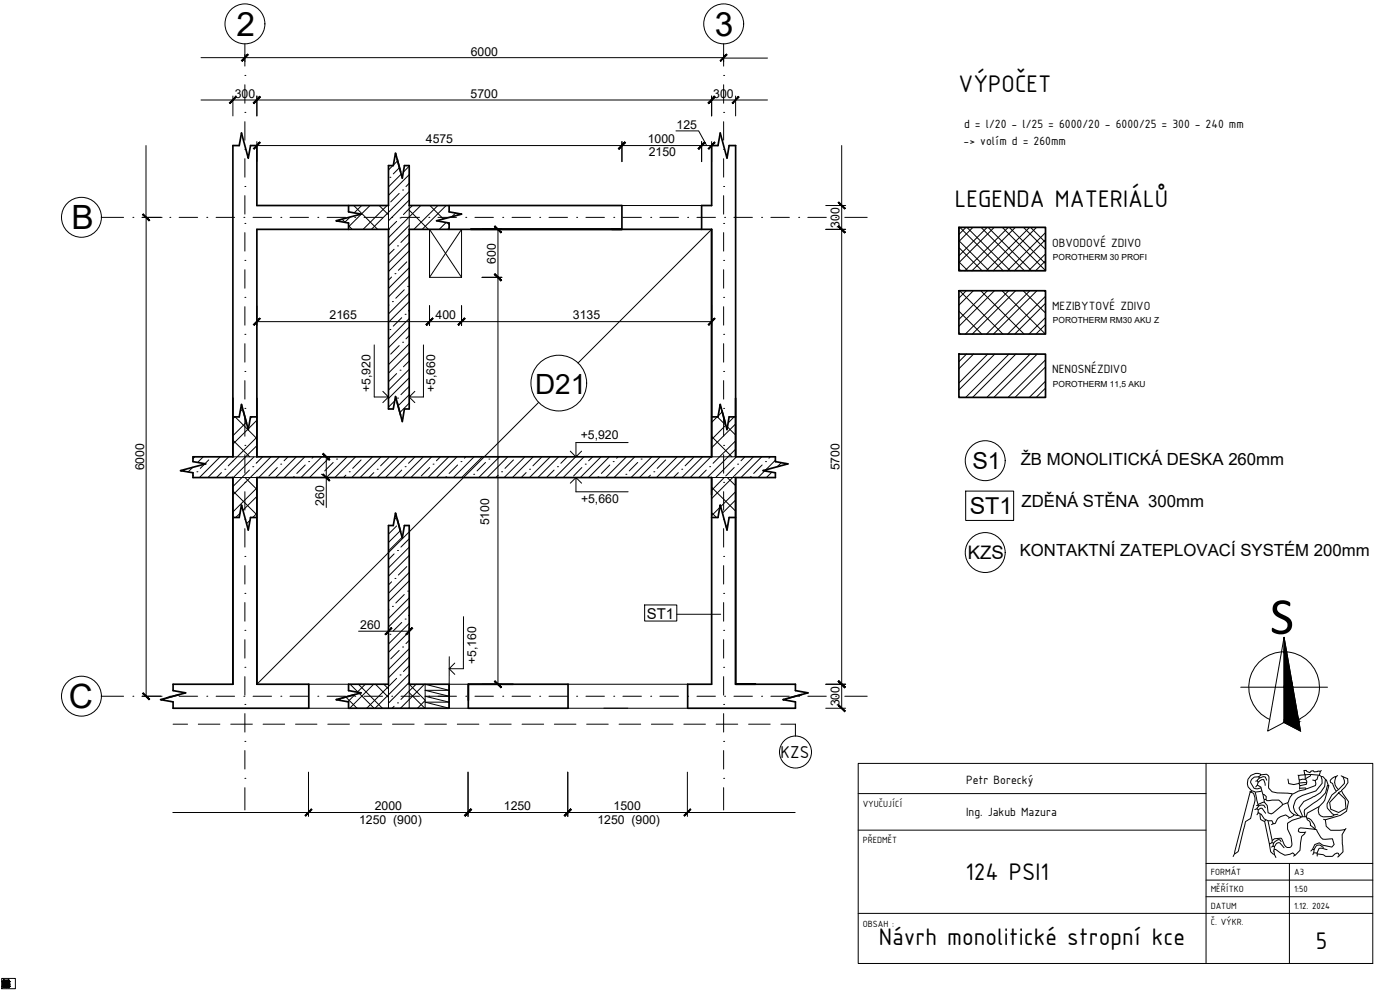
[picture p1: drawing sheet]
<svg xmlns="http://www.w3.org/2000/svg" width="420mm" height="297mm" viewBox="0 0 420 297" stroke-linecap="round" stroke-linejoin="round" font-family="sans-serif">
<!-- layer: 00 zdivo -->
<g fill="none" stroke="#000" stroke-width=".51">
<path d="M119.2 47.8l1 3.7M77.1 61.7v-18h-1.9l-.7 3.8-2-7.6-.7 3.8h-1.9v93.4h-12v1.4l3.8 .7-7.6 2 3.8 .6v1.5h12v62h-18v1.9l3.8 .7-7.5 2 3.7 .7v1.9h40.8M104.6 61.7v1.9l3.8 .6-7.6 2 3.8 .7v1.9M116.6 61.7v-12h1.4l.7-3.8 2 7.6 .7-3.8h1.4v12M134.8 61.7v1.9l3.8 .6-7.6 2 3.8 .7v1.9M141.3 68.8h45.3h-63.8v53.9h-1.4l-.7 3.8-2-7.6-.7 3.8h-1.4v-53.9h-39.5v68.3h136.5v-68.3h-30M213.6 61.7v-18h1.9l.7-3.8 2 7.6 .6-3.8h2v93.4h11.9v1.4l3.8 .7-7.6 2 3.8 .6v1.5h-11.9v62M69.9 125.1h1.9l.7-3.8 2 7.6 .7-3.8h1.9M73 123.2l1 3.8M119.2 120.8l1 3.8M213.6 125.1h1.9l.7-3.8 2 7.6 .6-3.8h2M216.7 123.2l1 3.8"/>
<path d="M69.9 155.3h1.9l.7-3.8 2 7.5 .7-3.7h1.9M118.7 153.9l2 7.5 .7-3.7h1.4v47.6h12v7.2h-30.2v-1.9l-3.8-.7 7.6-2-3.8-.7v-1.9h12v-47.6h1.4zM119.2 155.8l1 3.7M213.6 155.3h1.9l.7-3.8 2 7.5 .6-3.7h2M53.8 208.4l-3.8 1M92.7 205.3h-15.6v-62h136.5v62h-7.2M106.5 208.4l-3.8 1M154 205.3h-13.5v7.2h30M170.5 205.3h-30v4.8M226.7 205.3h-5.9h17.9v1.9l3.8 .7-7.6 2 3.8 .7v1.9h-32.3M240.6 208.4l-3.8 1M.8 296h.5"/>
<path d="M.8 296h.1M.9 295.9l-.1 .1M.9 295.2v.1M.9 295.3l.1 .6h-.2M1 294.3h.1M1 295.1h.1M1 295.4h.1M1.1 294.2v.3M1.1 295.1v.1M1.1 295.4v.1M1.1 294.2l-.2 1.1M1.3 295.9h-.2v-.6h1.4l-.1 .6"/>
<path d="M1.4 296h.1M1.4 294.5h.1M1.5 295.4l-.1 .6M1.5 294.4v.1M1.5 295.4h.1M1.5 295.1h.1M1.5 294.4h.1M1.5 295.5l.2 .5h-.3M1.5 294.3l.1 .2M1.7 294.5h.5h-.6l-.1 .6M1.7 294.5h.1M1.7 296h.3"/>
<path d="M1.9 295.9l-.2 .1M2 295.9l-.3 .1M2.2 294.5h.3v.7h-1.4v-.7h.4v.6M2.4 296h.4M2.5 295.1v.1M2.5 295.4v.1M2.5 294.3v.2M2.5 294.3h.1M2.5 295.1h.1M2.5 295.4h.1M2.6 294.3l.1 1M2.6 295.9h.2"/>
<path d="M2.7 295.2v.1M2.7 295.3l-.1 .6M2.8 295.9h.1M2.8 296h.1M2.8 295.9v.1"/>
</g>
<g fill="none" stroke="#000" stroke-width=".3">
<path d="M117 53.2h.1M117.9 49.7l-1.3 1.3M118.8 46.3l-.2 .2M119.3 48.2l-1.2 1.3M119.8 58l-2.5 2.6M119.9 50.3l-1.9 1.9M120.4 52.3l-3.8 3.8M120.8 57h.1M122.8 57.5l-11.3 11.3M122.8 55l-1 1M122.8 49.9l-1.8 1.8M122.8 52.4l-6.2 6.2"/>
<path d="M102.7 65.8l.9 .9M104.6 67.7l1.1 1.1M105.1 65.1l-1.6 1.6M106.2 61.7l7.1 7.1M108.5 61.7l-2.2 2.2M111 61.7l-6.4 6.4M113.8 61.7l2.8 2.8M116.2 61.7l-7.2 7.1M116.6 68.8h.1M118.3 74.8l-1.7 1.6M119 66.4l-2.4 2.4M119.3 73.8h.1"/>
<path d="M120.1 65.4h.1M122.1 78.6l-2.6 2.5M122.8 63.1l5.8 5.7M122.8 72.7l-6.2 6.2M122.8 60l-6.2 6.2M122.8 67.6l-6.2 6.3M122.8 70.2l-2.5 2.6M122.8 75.3l-6.2 6.2M123.8 61.7l-2.7 2.7M126.3 61.7l-9.7 9.6M128.9 68.8l9.6 14.4M129 61.7l4.1 4"/>
<path d="M131.4 61.7l-7.2 7.1M133.9 66.7l-2.1 2.1M133.9 61.7l-7.2 7.1M134.2 66.8l.6 .6M134.8 68.4l-.5 .4M136.7 63.9l-1.1 1.1M138.5 68.8l-9.6 14.4M287.8 74.3l6.9 6.9M287.8 72.2l9 9M287.8 78.6l2.6 2.6M287.8 68.2h26v13h-26zM288.1 68.2l13 13"/>
<path d="M289.9 68.2l-2.1 2.1M290.2 68.2l13 13M292 68.2l-4.2 4.3M294.4 68.2l13 13M296.2 68.2l-8.4 8.5M296.5 68.2l13 13M298.4 68.2l-10.6 10.6M300.8 68.2l13 13M302.6 68.2l-13 13M302.9 68.2l10.9 10.9M304.7 68.2l-13 13M307.2 68.2l6.6 6.6"/>
<path d="M309 68.2l-13 13M309.3 68.2l4.5 4.5M311.1 68.2l-13 13M313.5 68.2l.3 .3M313.8 69.8l-11.5 11.4M313.8 76.2l-5.1 5M313.8 71.9l-9.3 9.3M313.8 78.3l-3 2.9M116.8 91.5l-.2 .2M117 98.9h.1M117.5 83.1l-.9 1M117.8 90.5h.1"/>
<path d="M118.5 82.1h.1M120.6 95.3l-2.6 2.6M121.3 86.9l-2.5 2.6M121.6 94.3h.1M122.3 85.9h.1M122.8 95.6l-6.2 6.2M122.8 80.3l-6.2 6.3M122.8 93.1l-.2 .2M122.8 88l-6.2 6.2M122.8 90.5l-6.2 6.2M122.8 98.1l-6.2 6.2M122.8 82.9l-6.2 6.2"/>
<path d="M287.8 80.7l.6 .5M287.8 93.4l6.8 6.8M287.8 99.8l.4 .4M288 87.2l13 13M290 87.2l-2.2 2.2M292.1 87.2l-4.3 4.4M294.3 87.2l13 13M296.3 87.2l-8.5 8.6M298.4 87.2l-10.6 10.7M300.7 87.2l13 13M302.7 87.2l-13 13M304.8 87.2l-13 13"/>
<path d="M307.1 87.2l6.7 6.7M309.1 87.2l-13 13M311.2 87.2l-13 13M313.4 87.2l.4 .4M313.8 88.9l-11.4 11.3M313.8 95.3l-5 4.9M313.8 91l-9.3 9.2M313.8 97.4l-2.9 2.8M119 112.1l-2.4 2.4M119.3 119.5h.1M119.8 103.7l-2.5 2.5M120.1 111.1h.1"/>
<path d="M120.8 102.7h.1M122.8 100.7l-1 1M122.8 108.3l-1.7 1.8M122.8 115.9l-2.5 2.5M122.8 103.2l-6.2 6.2M122.8 110.8l-6.2 6.2M122.8 118.4l-3.3 3.4M122.8 105.7l-6.2 6.3M122.8 113.4l-6.2 6.2M290.1 106.2l-2.3 2.3M292.2 106.2l-4.4 4.4M296.4 106.2l-8.6 8.7"/>
<path d="M298.5 106.2l-10.7 10.8M302.8 106.2l-13 13M304.9 106.2l-13 13M309.2 106.2l-13 13M311.3 106.2l-13 13M313.8 108l-11.3 11.2M313.8 114.4l-4.9 4.8M313.8 110.1l-9.2 9.1M313.8 116.4l-2.8 2.8M58.5 137.1l-.6 .5M61 137.1l-1.7 1.7M61.4 139.3l-1.3 1.2"/>
<path d="M62.7 138l-1.2 1.1M66.1 137.1l-6.2 6.2M68.6 137.1l-6.2 6.2M69.9 132.1l5 5M70.4 125.1l-.5 .5M70.6 125.1l6.5 6.5M71 137.2l-2.5 2.6M72.9 122.7l-.8 .7M73.9 126.7l-4 4.1M74.5 128.7l-4.6 4.6M75.6 125.1l-.5 .4M76.2 137.1l-6.2 6.2"/>
<path d="M77.1 131.2l-5.9 5.9M77.1 126.1l-2.6 2.5M77.1 133.7l-9.6 9.6M78.8 137.1l-1.9 1.9M81.3 137.1l-11.4 11.4M83.9 137.1l-6.3 6.2M84.2 139.3h.1M86.4 137.1l-1.1 1.1M88.9 137.1l-6.2 6.2M91.5 137.1l-6.2 6.2M91.6 139.5l-2.5 2.6M92.6 138.5h.1"/>
<path d="M94.1 137.1l-.5 .4M96.6 137.1l-6.3 6.2M99.1 137.1l-6.2 6.2M100 138.8l-2.5 2.5M101 137.7h.1M104.2 137.1l-6.2 6.2M106.7 137.1l-6.2 6.2M108.4 138l-2.6 2.5M111.8 137.1l-6.2 6.2M114.3 137.1l-6.2 6.2M116.8 137.2l-2.6 2.6M118.3 120.5l-1.7 1.7"/>
<path d="M119.4 137.1l-6.2 6.2M120.9 125.5l-.4 .3M122 137.1l-6.3 6.2M122.8 121l-2.8 2.8M124.5 137.1l-1.9 1.9M127 137.1l-6.2 6.2M129.5 137.1l-6.2 6.2M130 139.3h.1M132.2 137.1l-1.2 1.1M134.7 137.1l-6.3 6.2M137.2 137.1l-6.3 6.2M137.3 139.5l-2.5 2.6"/>
<path d="M138.3 138.5h.1M139.8 137.1l-.4 .4M142.3 137.1l-6.2 6.2M144.8 137.1l-6.2 6.2M145.7 138.8l-2.5 2.5M146.7 137.7h.1M149.9 137.1l-6.2 6.2M152.4 137.1l-6.2 6.2M154.1 138l-2.5 2.5M157.5 137.1l-6.2 6.2M160 137.1l-6.2 6.2M162.5 137.2l-2.6 2.6"/>
<path d="M165.1 137.1l-6.2 6.2M167.6 137.1l-6.2 6.2M170.3 137.1l-2 1.9M172.8 137.1l-6.3 6.2M175.3 137.1l-6.3 6.2M175.6 139.3h.1M177.9 137.1l-1.2 1.1M180.4 137.1l-6.2 6.2M182.9 137.1l-6.2 6.2M183 139.5l-2.5 2.6M184 138.5h.1M185.5 137.1l-.5 .4"/>
<path d="M188 137.1l-6.2 6.2M190.5 137.1l-6.2 6.2M191.4 138.8l-2.6 2.5M192.4 137.7h.1M195.6 137.1l-6.2 6.2M198.1 137.1l-6.2 6.2M199.8 138l-2.6 2.5M203.2 137.1l-6.2 6.2M205.7 137.1l-6.2 6.2M208.2 137.2l-2.6 2.6M210.9 137.1l-6.3 6.2M213.4 137.1l-6.3 6.2"/>
<path d="M213.6 131l6.1 6.1M215.2 125.1l-1.6 1.6M215.3 125.1l2.5 2.5M216.2 121.6l-.1 .1M216.7 123.6l-1.1 1.2M217.8 127.6l-4.2 4.3M218.3 128.1l2.5 2.4M220.3 125.1l-1.8 1.8M220.8 132.3l-6.8 6.7M220.8 127.2l-7.2 7.2M220.8 134.8l-8.5 8.5M221 137.1l-6.2 6.2"/>
<path d="M221.4 139.3h.1M223.6 137.1l-1.2 1.1M226.1 137.1l-12.5 12.5M228.6 137.1l-6.2 6.2M228.7 139.5l-2.5 2.6M229.7 138.5h.1M231.2 137.1l-.4 .4M232.7 138.1l-2.9 2.9M234.5 138.8l-1.2 1.2M54.4 141.1l-.1 .1M57.9 140.2l-1.4 1.4M58.1 142.6l-.2 .1"/>
<path d="M59.1 141.5h.1M66.5 141.8l-1.5 1.5M67.5 140.8h.1M69.9 147.3l7.2 7.2M69.9 154.9l.4 .4M72.1 154l-1.4 1.3M73.5 143.3l3.6 3.5M74.8 141l-4.9 5M75 156.1l-1 1M75.9 140h.1M77.1 146.4l-7.2 7.2M77.1 154l-1.2 1.3"/>
<path d="M77.1 149l-4.2 4.1M83.2 140.3l-2.5 2.5M88.1 143.1h.1M96.4 142.3h.1M103.8 142.6l-.7 .7M104.8 141.5h.1M112.2 141.8l-1.5 1.5M113.2 140.8h.1M119 157.8l-2.4 2.5M119 155.2l-.7 .7M120.1 159.2l-3.5 3.6M120.6 141l-2.3 2.3"/>
<path d="M121.6 140h.1M128.9 140.3l-2.5 2.5M133.8 143.1h.1M142.2 142.3h.1M149.5 142.6l-.7 .7M150.5 141.5h.1M157.9 141.8l-1.5 1.5M158.9 140.8h.1M166.3 141l-2.3 2.3M167.3 140h.1M174.6 140.3l-2.5 2.5M179.5 143.1h.1"/>
<path d="M187.8 142.3h.1M195.2 142.6l-.7 .7M196.2 141.5h.1M203.6 141.8l-1.5 1.5M204.6 140.8h.1M212 141l-2.3 2.3M213 140h.1M213.6 146.2l7.2 7.2M213.6 153.8l1.4 1.5M216 152.3l-2.4 2.4M217.3 143.3l-3.7 3.8M217.9 158.2l.4 .3"/>
<path d="M218.3 143.3l2.5 2.4M218.4 157.4l-.5 .6M220.3 140.3l-2.5 2.5M220.8 147.5l-4.5 4.5M220.8 155.1l-.2 .2M220.8 150l-4 4M225.2 143.1h.1M229.5 141.3l-2 2M231.6 141.7l-1.6 1.6M117.5 174.6l-.9 .9M118.3 166.2l-1.7 1.7M118.5 173.6h.1"/>
<path d="M119.3 165.2h.1M120.6 161.2l-4 4.1M121.3 178.4l-2.5 2.5M122.1 170l-2.6 2.5M122.3 177.4h.1M122.8 174.3l-6.2 6.2M122.8 161.7l-2.5 2.5M122.8 164.2l-6.2 6.2M122.8 171.8l-6.2 6.2M122.8 179.4l-6.2 6.2M122.8 166.7l-6.2 6.2M116.8 183l-.2 .1"/>
<path d="M117 190.3h.1M117.8 181.9h.1M119.8 195.1l-2.5 2.6M120.6 186.8l-2.6 2.5M120.8 194.1h.1M121.6 185.7h.1M122.8 184.5l-.2 .2M122.8 192.1l-1 1M122.8 199.8l-1.7 1.7M122.8 187l-6.2 6.2M122.8 194.6l-6.2 6.3M122.8 181.9l-6.2 6.2"/>
<path d="M122.8 189.5l-6.2 6.2M122.8 197.1l-6.2 6.3M101.8 209.7l.5 .5M103.8 209.1l3.3 3.4M104.6 212.5h.1M105.1 205.3l2.4 2.4M106.6 208.4l-2.2 2.2M107.6 205.3l7.2 7.2M107.8 208.1l4.5 4.4M109.6 205.3l-2.4 2.4M112.1 205.3l-7.2 7.2M112.7 205.3l3.9 3.9"/>
<path d="M115.2 205.3l1.4 1.4M118.3 211.9l-.6 .6M119 203.5l-8.9 9M119.3 210.9h.1M120.1 202.5h.1M122.8 202.3l-10.2 10.2M122.8 204.8l-6.2 6.2M122.8 212.4l-.1 .1M122.8 207.8l4.7 4.7M122.8 205.3l4.8 4.8M124.9 205.3l-4.6 4.6M127.4 205.3l-7.2 7.2"/>
<path d="M127.6 210.2l-2.3 2.3M.9 295.3h.1M1 295.3h.1M1 295.1h.1M1 295.3l.1 .1M1 295.2l-.1 .1M1 295.1l.1 .1M1 295.2h.1M1.1 295.4h.1M1.1 295.3h.1M1.1 295.1h.1M1.1 295.2h.1"/>
<path d="M1.1 295.1l-.1 .1M1.1 295.2l-.1 .1M1.1 295.2v.1M1.4 294.5h.1M1.4 295.3h.1M1.4 296h.1M1.4 295.2l-.4 .1M1.4 295.9h.1M1.4 295.9v.1M1.4 295.9l.1 .1M1.4 295.2v.1M1.5 294.5h.1"/>
<path d="M1.5 294.5h-.1M1.5 295.3h.1M1.5 295.9v.1M1.5 295.9h.1M1.5 295.9l-.1 .1M1.5 295.2l-.1 .1M1.5 294.6h.1M1.5 294.7h.1M1.5 294.8h.1M1.5 295h.1M1.5 295.1h.1M1.5 294.7v.1"/>
<path d="M1.5 295.5h.1M1.5 295.6h.1M1.5 294.4h.1M1.5 294.3v.1M1.5 294.9h.1M1.5 295.4h.1M1.5 295.2v.1M1.6 295.6l-.1 .1M1.6 295.7h.1M1.6 295.8h.1M1.6 295.9l-.1 .1M1.6 296h.1"/>
<path d="M1.6 294.5h.1M1.6 294.4h.1M1.6 294.8h.1M1.6 294.9h.1M1.6 295h.1M1.6 295.9h.1M1.6 294.8l-.1 .2M1.6 295.2h.1M1.6 295.7l-.1 .1zM1.6 295.6h-.1M1.6 295.8l-.1 .1M1.6 295.9h-.1"/>
<path d="M1.6 294.4l-.1 .1M1.6 295h-.1M1.6 295l-.1 .1M1.6 294.8h-.1M1.6 294.8l-.1 .1M1.6 294.5l-.1 .1M1.6 294.9l-.1 .1M1.6 294.5l.1 .2M1.7 294.5h.1M1.7 295.2v.1M1.7 295.2l-.2 .1M1.7 294.5l-.2 .2"/>
<path d="M1.7 294.5l-.2 .3M1.7 295.2h.1M1.8 295.3h.1M1.9 295.3h.1M1.9 295.2l-.1 .1M1.9 295.2v.1M2 295.2h.2M2 295.2v.1M2.2 295.2l-.3 .1M2.2 295.2h.1M2.2 295.3h.1M2.3 295.3h.1"/>
<path d="M2.4 295.3h.1M2.4 295.2l-.1 .1M2.5 295.2l-.1 .1M2.5 295.1h.1M2.5 295.2h.1M2.5 295.3v.1M2.5 295.2v.1M2.5 295.5h.1M2.5 295.3h.1M2.5 295.1l-.2 .2M2.6 295.3l-.1 .1M2.6 295.2l-.1 .1"/>
<path d="M2.7 295.3h.1M2.7 295.3h-.1"/>
</g>
<g fill="none" stroke="#000" stroke-width=".51">
<path d="M77.1 61.7h39.5M122.8 61.7h63.8v7.1M213.6 61.7h-3v7.1M287.8 68.2h26v13h-26zM287.8 87.2h26v13h-26zM287.8 106.2h26v13h-26zM92.7 205.3v7.2M170.5 205.3v7.2M206.4 205.3v7.2M1.1 294.5h.4M1.3 295.9v.1M1.6 294.5h.6"/>
<path d="M2 295.9v.1M2.4 295.9v.1M2.5 294.5h.1"/>
</g>
<g fill="none" stroke="#000" stroke-width=".3">
<path d="M116.6 61.7v7.1M122.8 61.7v7.1M138.5 68.8v14.4h-9.6v-14.4v14.4M186.6 68.8h24M187.8 61.7h-1.2h24M69.9 137.1h7.2M213.6 137.1h7.2M69.9 143.3h7.2M213.6 143.3h7.2M92.7 205.3h11.9M92.7 212.5h11.9M116.6 205.3v7.2"/>
<path d="M122.8 205.3v7.2M134.8 205.3h5.7M134.8 212.5h5.7M170.5 205.3h35.9M170.5 212.5h35.9M1 295.2h.1M1 295.3h.1M1.3 295.9h.1M1.3 296h.1M1.5 294.5h.1M1.5 295.9v.1M1.6 294.5v.2"/>
<path d="M1.6 295.9v.1M1.6 294.5v.2l.1-.2M1.7 295.9h.1M1.7 296h.1M2 295.9h.4M2 296h.4M2.2 294.5h.3M2.5 295.2h.1M2.5 295.3h.1"/>
</g>
<!-- layer: 00 zdivo -->
<g fill="#000">
<circle cx=".8" cy="295.9" r=".25"/>
<circle cx=".9" cy="295.3" r=".25"/>
<circle cx="1.1" cy="295.4" r=".25"/>
<circle cx="1.1" cy="295.1" r=".25"/>
<circle cx="1.1" cy="294.3" r=".25"/>
<circle cx="1.4" cy="295.9" r=".25"/>
<circle cx="1.4" cy="294.5" r=".25"/>
<circle cx="1.6" cy="294.4" r=".25"/>
<circle cx="1.7" cy="294.5" r=".25"/>
<circle cx="2.5" cy="295.4" r=".25"/>
<circle cx="2.5" cy="295.1" r=".25"/>
<circle cx="2.5" cy="294.3" r=".25"/>
<circle cx="2.7" cy="295.3" r=".25"/>
<circle cx="2.8" cy="295.9" r=".25"/>
</g>
<g fill="none" stroke="#000" stroke-width=".3">
<path d="M134.8 205.3v7.2l-7.2-1.8h7.2l-7.2-1.8h7.2l-7.2-1.8h7.2l-7.2-1.8v7.2M181.2 212.5h7.2M257.6 229.1h154.4v60h-154.4zM257.6 238.1h104.3M361.9 229.1v60M375.2 237.4l1 .6a3.9 3.9 0 0 1 0 3.7l-.9 3.9-1.5 1-2.2 8.8-1.1 .8-.4 .8M375.3 237.7l-4.8 18.4M375.4 237.7l.3-.4 1 .4 1 4.2-.5 .8 .4 .2v1.1l.6 .2 .1 1.6 1.3 .8 1.4 6.6 .8-.4v-.7l.7-.4 2-.2 .9 1.8a1.2 1.2 0 0 0 1.2 1 1.2 1.2 0 0 0 1.1-1l-.3-2.4-1-2.1v-1.8l1.4-.9 2.7-1M377.2 234.3l-.3 .1M377.4 235.6l1 .5 .6 2.1 1 .8-.1 .9 .3 .3 3.6-.1 .9 .8 .2 .6-3.4 2.7-.9-.3-.3-2.2-.9-1M377.6 234.6l1.1-.7h.6l.4 1.8M377.7 233.1l-1.3 .1a1.78 1.78 0 0 0-1.1 1.6l1 1.7 1.2 .2 .9-.3"/>
<path d="M377.9 233.5l-.6 .6 .3 .5-.3 1-.4 .5M378.5 232.5l1.7-.1a1.11 1.11 0 0 1 .6 1.2l-.1 2.9 1.1 1.1 1.5 .3 4.4 .3v.3l-1.2 2.4a4.2 4.2 0 0 0 1.3 3.1l.5 .5-.1 .2-1.4 .9M378.6 237.3l-1.7 .3M379.1 238.4l.3 2.2M379.5 239.9h.4M380.2 234.1l-.5-1-.6-.1-1.2 .4-.2-.3 .7-.7a2.78 2.78 0 0 0-3.7 1.1 2.78 2.78 0 0 0 1 3.8M386.5 233.8l.3 1.3 1.5 .3 1.5-.3 .3 .5M389.6 232.6l.2 .2 .1 1.3 1.9-.3M390 234.2l-.1 .8M390.1 236.5l1.7-.1 .1 .2M391.6 232.5l-1.9 .2M391.7 232.5v1.1"/>
<path d="M392.1 234.9h-2.1M393.4 232.5l-.2 .3-1.3 .8 .3 .8-.1 .9-2 .4-.1 1.1M394 234l.5 .2M395.6 232.7l-.3 1.1-.6 .4 .2 .7-.1 .8-3.1 1.2-1.9 .4-2 .9M395.8 232.6l-2.6-.2-1.6 .1-.2-1.3h.6l.2 .3 .9 .3 .3-.5h.8l.2 .3 1.1-.3 .8 .1-.4 1.2 1.1 .4 1.1 1 .5 1.6 .2 .1-1.2 4.4-1.7 1.9-.3 1.2 .3 1.1 .5 .5a4.5 4.5 0 0 0 3.9-.1l1.2-.4M396.5 233l.3 2-1.9 2.3-4 1.4a3.3 3.3 0 0 0-2.7 3.8 3.3 3.3 0 0 0 3.8 2.6l.3 .9a1.26 1.26 0 0 1 .9 1.6l1.7 1.3-4.6-.5-.5 .3-.2 .7 .3 .2 1.7 .2v.3l-.9 .8-.6 4.2-1.9 1.8M396.6 231.3h-.3M397.8 233.9a5.1 5.1 0 0 1-3.8 5.2l-2.7 1.4-1.5 1.9 1.1 2.6M398.6 235.6l-.8 2.3a27.6 27.6 0 0 1-6.3 5l-.1 1 .2 1.1M401.4 232.7l-.5 .4M401.7 236.9a3.2 3.2 0 0 1-.8-3.9h-.1a1.82 1.82 0 0 0-1.6 1.3l.1 .5 .7 .3 1 2.2M401.7 237.9l2 1.9 .2 2.8-2.2 1.2-2.3-1-.4-2z"/>
<path d="M402.4 237.5l-.6 .4M402.5 232.8l.6 .4 .4 1.1v.8l-2.5 2.3a6 6 0 0 0-2.7 4.5l.1 .6 1.4 1.7 .5 .2M403.1 233.1l1.4 .5v1.2l-.9 1.4-1 1 2.1 3.3-.6 2.9-1.8 1.2-4.5 1.4 .2 1.9 1.3 1.2 4.4-.2-.9 1.5 .3 5.2-1.7 1.5M257.6 249.1h104.3M361.9 259.1h50.1M377.1 242.7l-.5 .2M377.5 241.6l-.4 .1M377.6 244l-.4 .5M377.7 242.9l.8-.4 .3 .1 1 1.4M377.7 241.8l.7-.3 .9 .1 .4 .7M378.2 244.2l.3 .1 .9 1.4 1.1 .5 1.3 5.8M379.3 240.7l-1.7 .7"/>
<path d="M379.8 246.1l-.3 .4M380.7 246.3l1-.1 .4 .9-.5 .3M381 253.3l.3 2.3 1.1 .8M381.8 252.8l.4 .2-.2 .9 .5 .1a4.1 4.1 0 0 0 .4 3.3M382 253.9l-.4 .3M382.3 255.3l-.2 .1M382.5 254l.6-.9 .7-.3 1.6 1.6M382.5 254.9l.3-.1 2.8 1.8 1.5-.3 .9-.4 .6 .7M384.5 252.5l-.4-.5-.5-.1-1.4 1.1M386.4 240.9l-1.5 .5M386.9 245.3l-1-.8a3.4 3.4 0 0 0-3.2 2.5l-.6 .1M387 259.1v30"/>
<path d="M388.4 244.5l1.1 .2M391.9 249.6l-.2 .1M392.3 245.5a2.77 2.77 0 0 1 2.2 2.1l.2 .7M393.9 254.8l-.5 .5M394.4 255.9h.9v1M395 248.9l1.4 2.3 .6 .6 2.9-.1 .5 1.7-.7 .8-2.7-.6-1.1-.7-1.3 .5-.6 1.3 .4 .2-.4 1.5M395.4 256.4h1.7l.7 .5h2l1.4-1 .5 .2 .2 .6M395.8 242l-3.5 2-.3 1.1M397.2 254.2l-.4-.1a1.34 1.34 0 0 0-1.4-.5 1.34 1.34 0 0 0-1 1.2M397.2 245.8l.6 .2M398.3 254.9l-.5-.1a2.04 2.04 0 0 0-1.9-.2l-.6 1.3M403.9 248.6l-.2 .3"/>
<path d="M257.6 274.1h154.4M361.9 269.1h50.1M361.9 264.1h50.1M1.6 296h.1M1.7 295.9h.1M1.7 295.9l-.1 .1M2.2 296h.1"/>
</g>
<!-- layer: 00 osy -->
<g fill="none" stroke="#000" stroke-width=".3">
<path d="M73.5 13.2v6.6M217.2 13.2v6.6M73.5 22.6h.1M73.5 33.7h.1M73.5 25.4v5.6M73.5 36.5v5.6M217.2 22.6h.1M217.2 33.7h.1M217.2 25.4v5.6M217.2 36.5v5.6M73.5 44.8h.1M73.5 56h.1"/>
<path d="M73.5 47.6v5.6M73.5 58.7v5.5M217.2 44.8h.1M217.2 56h.1M217.2 47.6v5.6M217.2 58.7v5.5M30.4 65.2h6.7M39.9 65.2h.1M42.6 65.2h5.6M51 65.2h.1M53.8 65.2h5.5M62.1 65.2h.1"/>
<path d="M64.9 65.2h5.5M73.2 65.2h.1M73.5 67h.1M73.5 78.1h.1M73.5 69.8v5.5M75.9 65.2h5.6M84.3 65.2h.1M87 65.2h5.6M95.4 65.2h.1M98.2 65.2h5.5M106.5 65.2h.1M109.3 65.2h5.5"/>
<path d="M117.6 65.2h.1M120.4 65.2h5.5M128.7 65.2h.1M131.4 65.2h5.6M139.8 65.2h.1M142.5 65.2h5.6M150.9 65.2h.1M153.7 65.2h5.5M162 65.2h.1M164.8 65.2h5.5M173.1 65.2h.1M175.9 65.2h5.5"/>
<path d="M184.2 65.2h.1M186.9 65.2h5.6M195.3 65.2h.1M198 65.2h5.6M206.4 65.2h.1M209.2 65.2h5.5M217.2 67h.1M217.2 78.1h.1M217.2 69.8v5.5M217.5 65.2h.1M220.3 65.2h5.5M228.6 65.2h.1"/>
<path d="M231.4 65.2h5.5M239.7 65.2h.1M242.4 65.2h5.6M250.8 65.2h.1M253.5 65.2h6.8M73.5 89.2h.1M73.5 80.9v5.6M73.5 92v5.6M217.2 89.2h.1M217.2 80.9v5.6M217.2 92v5.6M73.5 100.3h.1"/>
<path d="M73.5 111.4h.1M73.5 103.1v5.6M73.5 114.2v5.5M217.2 100.3h.1M217.2 111.4h.1M217.2 103.1v5.6M217.2 114.2v5.5M73.5 122.5h.1M73.5 133.6h.1M73.5 125.3v5.6M73.5 136.4v5.6M217.2 122.5h.1"/>
<path d="M217.2 133.6h.1M217.2 125.3v5.6M217.2 136.4v5.6M73.5 144.7h.1M73.5 155.8h.1M73.5 147.5v5.6M73.5 158.6v5.6M217.2 144.7h.1M217.2 155.8h.1M217.2 147.5v5.6M217.2 158.6v5.6M73.5 166.9h.1"/>
<path d="M73.5 178h.1M73.5 169.7v5.5M217.2 166.9h.1M217.2 178h.1M217.2 169.7v5.5M73.5 189.1h.1M73.5 180.8v5.6M73.5 191.9v5.6M217.2 189.1h.1M217.2 180.8v5.6M217.2 191.9v5.6M30.4 208.9h6.7"/>
<path d="M39.9 208.9h.1M42.6 208.9h5.6M51 208.9h.1M53.8 208.9h5.5M62.1 208.9h.1M64.9 208.9h5.5M73.2 208.9h.1M73.5 200.2h.1M73.5 211.4h.1M73.5 203v5.6M73.5 214.1v5.6M75.9 208.9h5.6"/>
<path d="M84.3 208.9h.1M87 208.9h5.6M95.4 208.9h.1M98.2 208.9h5.5M106.5 208.9h.1M109.3 208.9h5.5M117.6 208.9h.1M120.4 208.9h5.5M128.7 208.9h.1M131.4 208.9h5.6M139.8 208.9h.1M142.5 208.9h5.6"/>
<path d="M150.9 208.9h.1M153.7 208.9h5.5M162 208.9h.1M164.8 208.9h5.5M173.1 208.9h.1M175.9 208.9h5.5M184.2 208.9h.1M186.9 208.9h5.6M195.3 208.9h.1M198 208.9h5.6M206.4 208.9h.1M209.2 208.9h5.5"/>
<path d="M217.2 200.2h.1M217.2 211.4h.1M217.2 203v5.6M217.2 214.1v5.6M217.5 208.9h.1M220.3 208.9h5.5M228.6 208.9h.1M231.4 208.9h5.5M239.7 208.9h.1M242.4 208.9h5.6M250.8 208.9h.1M253.5 208.9h6.8"/>
<path d="M73.5 222.4h.1M73.5 233.5h.1M73.5 225.2v5.5M73.5 236.3v6.7M217.2 222.4h.1M217.2 233.5h.1M217.2 225.2v5.5M217.2 236.3v6.7M.6 296h2.4M.6 294.5h2.4M1.1 294v2.3M2.5 294v2.3"/>
</g>
<!-- layer: 00 popis -->
<g fill="none" stroke="#000" stroke-width=".3">
<path d="M213.6 68.8l-40.1 40.1M112.3 103.5v15.6h4.3l-1.7-1.7M116.6 119.1l-1.7 1.7M122.8 119.1l1.7 1.7M127.1 103.5v15.6h-4.3l1.7-1.7M161.6 120.8l-84.5 84.5M171.2 135.4l1.6 1.7M188.5 132.8h-15.7v4.3l1.7-1.7M172.8 143.3l-1.6 1.7M174.5 145l-1.7-1.7v4.3h15.7M289.8 147.3h14.4v8.9h-14.4zM134.8 197v11.9"/>
<path d="M139.1 185v15.6h-4.3l1.7-1.6M193.5 181.5h9.6v4.8h-9.6zM203.1 184.3h13.2M385.4 191.2l4.9 28.2-4.9-2.6-5 2.6zM134.8 200.6l1.7 1.7M238.7 217.3v3.6M381.1 215.9a10.6 10.6 0 0 1-3.1-17.4 10.6 10.6 0 0 1 17.2 3.7 10.6 10.6 0 0 1-9.8 14.6M.6 295.9v.1M.6 294.5h.1M1.4 294.9l.1 .2M1.6 294.9v.2M1.7 295.9h.1"/>
<path d="M1.7 295.7v.3M1.9 295.1l-.8 .8M2.1 295.3h.1M2.2 295.2h-.1M2.3 295.7h.1M2.4 295.7h.1M2.5 294.5l-.4 .5M2.8 296.1h.1"/>
<circle cx="73.5" cy="7.2" r="6"/>
<circle cx="217.2" cy="7.2" r="6"/>
<circle cx="24.4" cy="65.2" r="6"/>
<circle cx="167.7" cy="114.9" r="8.4"/>
<circle cx="295.7" cy="138.2" r="6"/>
<circle cx="295.7" cy="165.8" r="6"/>
<circle cx="24.4" cy="208.9" r="6"/>
<circle cx="238.7" cy="225.6" r="4.8"/>
<circle cx="1.1" cy="293.9" r=".06"/>
<circle cx="2.1" cy="295" r=".11"/>
<circle cx="2.6" cy="293.9" r=".06"/>
<circle cx="2.8" cy="296.1" r=".06"/>
</g>
<g fill="none" stroke="#000" stroke-width=".3">
<path d="M51.9 217.3h4.4M59.5 217.3h6.5M69.3 217.3h6.4M79 217.3h6.4M88.7 217.3h6.4M98.4 217.3h6.5M108.1 217.3h6.5M117.8 217.3h6.5M127.5 217.3h6.5M137.2 217.3h6.5M146.9 217.3h6.5M156.7 217.3h6.5"/>
<path d="M166.4 217.3h6.4M176.1 217.3h6.4M185.8 217.3h6.5M195.5 217.3h6.5M205.2 217.3h6.5M214.9 217.3h6.5M224.7 217.3h6.4M234.4 217.3h4.3M.5 293.6h4.1v3.1h-4.1zM.8 296.1h2"/>
</g>
<g fill="none" stroke="#000" stroke-width=".3">
<path d="M60.3 17.3h156.9M73.5 16.3v2.2M217.2 16.3v2.2M217.2 17.4h13.1M60.3 30h170M69.9 28.8v6M77.1 28.8v6M202.9 39.3h6.8l2.4 4.4M213.6 28.8v6M220.8 28.8v6M43.8 43.7v21.5M77.1 43.7h136.5"/>
<path d="M77.1 42.5v6M186.6 42.5v6M210.6 42.5v6M213.6 42.5v6M252.6 43.7v168.8M42.7 65.2h5.9M43.9 65.2v143.7M144.7 68.8h5.9M149.4 68.8v136.5M247.8 68.8h6M247.8 61.7h6M77.1 91.7v6"/>
<path d="M77.1 96.5h136.5M128.9 91.7v6M138.5 91.7v6M144.7 83.2h5.9M213.6 91.7v6M96.7 137.1h1.2v6.2h-1.2M97.9 143.3v9M107.6 189.4h9M116.6 188.2v1.2h6.2v-1.2M42.7 208.9h5.9M144.7 205.3h5.9M247.8 212.5h6"/>
<path d="M247.8 205.3h6M92.6 231.7v13.3M140.5 231.7v13.3M170.4 231.7v13.3M206.3 231.7v13.3M51.9 243.8h186.7M.8 294.3v.2M.8 295.9v.1M.8 294.5v1.5M.8 296.3h.5M.9 294.2h.1M.9 294h.2"/>
<path d="M1 294.2h.1M1.1 294h1.4M1.1 294h.1M1.1 294.3h1.4M1.1 294.3h.1M1.1 294.2h1.4M1.1 294.2h.1M1.1 294.8h1.4M1.1 294.8h.1M1.3 296.2h1.1M1.3 295.2v.2M1.3 295.3h.1"/>
<path d="M1.3 295.2v.1M1.4 295.8h.2M1.5 295.8h.1M1.6 295.8h.1M1.6 294.8h.1M1.7 296.3h.1M1.7 294.8h.1M1.8 294.7h.1M1.9 294.5v1.4M2 296.3h.1M2.2 294.3h.1M2.4 294.2l.1 .1"/>
<path d="M2.4 296.3h.1M2.4 296.3h.4M2.5 294.3h.1M2.5 294.2h.1M2.5 294.8h.1M2.5 294h.2M2.7 294.2h-.2M2.8 295.9v.1M2.8 294.5v1.4M2.9 295.9h.1M2.9 294.5h.1M2.9 294.3l-.1 .2"/>
<path d="M2.9 296h.1"/>
</g>
<g fill="#000" stroke="#000" stroke-width=".3">
<path d="M74.3 16.2l-1.7 2.2 1.9-1.9zM74.3 16.2l-1.7 2.2-.2-.3z"/>
<path d="M216.1 18.1l.2 .3 1.7-2.2zM218 16.2l.2 .3-1.9 1.9z"/>
<path d="M70.7 28.9l-1.7 2.2 2-1.9zM70.7 28.9l-1.7 2.2-.2-.3z"/>
<path d="M76 30.8l.2 .3 1.7-2.2zM77.9 28.9l.2 .3-1.9 1.9z"/>
<path d="M77.9 28.9l-1.7 2.2 1.9-1.9zM77.9 28.9l-1.7 2.2-.2-.3z"/>
<path d="M212.5 30.8l.2 .3 1.7-2.2zM214.4 28.9l.2 .3-1.9 1.9z"/>
<path d="M214.4 28.9l-1.7 2.2 1.9-1.9zM214.4 28.9l-1.7 2.2-.2-.3z"/>
<path d="M219.7 30.8l.2 .3 1.7-2.2zM221.6 28.9l.2 .3-1.9 1.9z"/>
<path d="M77.9 42.6l-1.7 2.1 1.9-1.9zM77.9 42.6l-1.7 2.1-.2-.1z"/>
<path d="M187.5 42.6l-1.9 2 .2 .1zM187.5 42.6l.2 .2-1.9 1.9z"/>
<path d="M187.5 42.6l-1.7 2.1 1.9-1.9zM187.5 42.6l-1.7 2.1-.2-.1z"/>
<path d="M211.4 42.6l-1.9 2 .2 .1zM211.4 42.6l.2 .2-1.9 1.9z"/>
<path d="M211.4 42.6l-1.7 2.1 1.9-1.9zM211.4 42.6l-1.7 2.1-.2-.1z"/>
<path d="M214.4 42.6l-1.9 2 .2 .1zM214.4 42.6l.2 .2-1.9 1.9z"/>
<path d="M42.8 64.4l1.9 1.9 .2-.2zM43 64.2l1.9 1.9-2.1-1.7z"/>
<path d="M148.4 68l1.9 1.9 .2-.2zM148.4 68l.2-.2 1.9 1.9z"/>
<path d="M251.8 67.8l-.3 .2 2.2 1.7zM251.5 68l2.2 1.7-.3 .2z"/>
<path d="M251.5 68l1.9 1.9 .3-.2zM251.5 68l.3-.2 1.9 1.9z"/>
<path d="M251.5 60.8l1.9 1.9 .3-.2zM251.5 60.8l.3-.2 1.9 1.9z"/>
<path d="M77.9 95.4l-1.7 2.2 1.9-2zM77.9 95.4l-1.7 2.2-.2-.2z"/>
<path d="M127.8 97.4l.3 .2 1.7-2.2zM129.8 95.4l.2 .2-1.9 2z"/>
<path d="M129.8 95.4l-1.7 2.2 1.9-2zM127.8 97.4l2-2-1.7 2.2z"/>
<path d="M137.5 97.4l.1 .2 1.8-2.2zM139.4 95.4l.2 .2-2 2z"/>
<path d="M139.4 95.4l-1.8 2.2 2-2zM139.4 95.4l-1.8 2.2-.1-.2z"/>
<path d="M148.4 82.3l2.1 1.8-1.9-1.9zM148.4 82.3l2.1 1.8-.2 .2z"/>
<path d="M148.4 82.3l1.9 2 .2-.2zM148.4 82.3l.2-.1 1.9 1.9z"/>
<path d="M212.5 97.4l.2 .2 1.7-2.2zM214.4 95.4l.2 .2-1.9 2z"/>
<path d="M96.9 136.2l1.9 1.9 .2-.2zM96.9 136.2l.2-.2 1.9 1.9z"/>
<path d="M97.1 142.2l-.2 .2 2.1 1.8zM96.9 142.4l2.1 1.8-.2 .1z"/>
<path d="M117.4 188.3l-1.7 2.1 1.9-1.9zM117.4 188.3l-1.7 2.1-.2-.1z"/>
<path d="M123.7 188.3l-1.9 2 .2 .1zM123.7 188.3l.2 .2-1.9 1.9z"/>
<path d="M43 207.8l-.2 .3 2.1 1.6zM42.8 208.1l2.1 1.6-.2 .3z"/>
<path d="M148.4 204.5l2.1 1.6-1.9-1.9zM148.4 204.5l2.1 1.6-.2 .3z"/>
<path d="M251.8 211.4l-.3 .3 2.2 1.6zM251.5 211.7l2.2 1.6-.3 .3z"/>
<path d="M251.8 204.2l-.3 .3 2.2 1.6zM251.5 204.5l2.2 1.6-.3 .3z"/>
<path d="M251.5 204.5l1.9 1.9 .3-.3zM251.5 204.5l.3-.3 1.9 1.9z"/>
<path d="M93.4 242.7l-1.7 2.1 1.9-1.9zM93.4 242.7l-1.7 2.1-.2-.2z"/>
<path d="M139.4 244.6l.2 .2 1.7-2.1zM141.3 242.7l.2 .2-1.9 1.9z"/>
<path d="M141.3 242.7l-1.7 2.1 1.9-1.9zM141.3 242.7l-1.7 2.1-.2-.2z"/>
<path d="M169.3 244.6l.2 .2 1.7-2.1zM171.2 242.7l.2 .2-1.9 1.9z"/>
<path d="M171.2 242.7l-1.7 2.1 1.9-1.9zM171.2 242.7l-1.7 2.1-.2-.2z"/>
<path d="M205.2 244.6l.2 .2 1.8-2.1zM207.2 242.7l.1 .2-1.9 1.9z"/>
</g>
<!-- layer: 00 popis -->
<g fill="#000" stroke="#000" stroke-width=".3">
<path d="M385.4 216.8h.7zM386.1 216.8h3.7zM389 216.1l.7-.2 .1 .2z"/>
<path d="M385.4 191.2l.8 4.4h-.8zM385.4 195.6h.8zM385.4 195.6h.8z"/>
<path d="M385.4 195.6l2.6 10.6-1.8-10.6zM385.4 195.6l2.6 10.6h-2.6z"/>
<path d="M385.4 216.8h4.4zM385.4 216.8h4.4l.5 2.6z"/>
<path d="M385.4 216.7h1.4zM385.4 216.7l.7 .1z"/>
<path d="M385.4 216.6h2.2zM385.4 216.6l1.4 .1z"/>
<path d="M385.4 206.2l4.3 9.7-1.7-9.7zM385.4 206.2l4.3 9.7h-4.3z"/>
<path d="M385.4 216.4l2.2 .2 .7-.2zM385.4 216.4l2.2 .2h-2.2z"/>
<path d="M385.4 216.1l2.9 .3 .7-.3zM385.4 216.1l2.9 .3h-2.9z"/>
<path d="M385.4 215.9l3.6 .2 .7-.2zM385.4 215.9l3.6 .2h-3.6z"/>
<path d="M389 216.1l.8 .3v-.3zM388.3 216.4l.7-.3 .8 .3z"/>
<path d="M388.3 216.4l1.5 .2v-.2zM387.6 216.6l.7-.2 1.5 .2z"/>
<path d="M387.6 216.6l2.2 .1zM386.8 216.7h3z"/>
<path d="M386.8 216.7l3 .1zM386.1 216.8h3.7z"/>
</g>
<!-- layer: 0 -->
<path d="M385.4 191.2v25.6M372.4 206.2h26" fill="none" stroke="#000" stroke-width=".3"/>
<text font-size="15.8" x="381.1" y="190.2">S</text>
<g font-size="10">
<text x="71" y="10.7">2</text>
<text x="214.5" y="10.7">3</text>
<text x="21.4" y="68.7">B</text>
<text x="20.7" y="212.5">C</text>
</g>
<text font-size="8.4" x="160.6" y="118.2">D21</text>
<g font-size="7.8">
<text x="287.6" y="27.5">VÝPOČET</text>
<text x="286.6" y="62.1">LEGENDA MATERIÁLŮ</text>
<text x="289.7" y="264.1">124 PSI1</text>
<text x="263.7" y="283.7">Návrh monolitické stropní kce</text>
<text x="394.9" y="284.6">5</text>
</g>
<g font-size="7">
<text x="291.8" y="140.8">S1</text>
<text x="291" y="154.3">ST1</text>
</g>
<g font-size="5.6">
<text x="290.4" y="167.7">KZS</text>
<text x="234.3" y="227.6">KZS</text>
</g>
<g font-size="5">
<text x="306.3" y="139.4">ŽB MONOLITICKÁ DESKA 260mm</text>
<text x="306.6" y="152.1">ZDĚNÁ STĚNA 300mm</text>
<text x="306" y="166.8">KONTAKTNÍ ZATEPLOVACÍ SYSTÉM 200mm</text>
</g>
<text font-size="4.5" x="194.1" y="185.6">ST1</text>
<g font-size="3.9">
<text x="289.3" y="38.5">d = l/20 - l/25 = 6000/20 - 6000/25 = 300 - 240 mm</text>
<text x="289.2" y="43.5">-&gt; volím d = 260mm</text>
<text x="315.8" y="74">OBVODOVÉ ZDIVO</text>
<text x="315.8" y="93">MEZIBYTOVÉ ZDIVO</text>
<text x="315.8" y="112">NENOSNÉZDIVO</text>
<text x="289.9" y="235.2">Petr Borecký</text>
<text x="289.9" y="245">Ing. Jakub Mazura</text>
</g>
<g font-size="3.7">
<text x="141.3" y="16.7">6000</text>
<text x="70.4" y="29.4">300</text>
<text x="141.2" y="29.4">5700</text>
<text x="214.1" y="29.4">300</text>
<text x="203.1" y="38.6">125</text>
<text x="127.8" y="43">4575</text>
<text x="194.4" y="43">1000</text>
<text x="194.7" y="46.7">2150</text>
<text x="252" y="68.3" transform="rotate(-90 252 68.3)">300</text>
<text x="148.8" y="79.1" transform="rotate(-90 148.8 79.1)">600</text>
<text x="98.9" y="95.8">2165</text>
<text x="130.7" y="95.8">400</text>
<text x="172" y="95.8">3135</text>
<text x="111.2" y="117.7" transform="rotate(-90 111.2 117.7)">+5,920</text>
<text x="130.6" y="117.6" transform="rotate(-90 130.6 117.6)">+5,660</text>
<text x="174.3" y="131.7">+5,920</text>
<text x="43.2" y="141.1" transform="rotate(-90 43.2 141.1)">6000</text>
<text x="252" y="141.2" transform="rotate(-90 252 141.2)">5700</text>
<text x="97.3" y="151.8" transform="rotate(-90 97.3 151.8)">260</text>
<text x="174.4" y="151">+5,660</text>
<text x="146.9" y="157.6" transform="rotate(-90 146.9 157.6)">5100</text>
<text x="108.1" y="188.8">260</text>
<text x="142.9" y="199.2" transform="rotate(-90 142.9 199.2)">+5,160</text>
<text x="252" y="211.9" transform="rotate(-90 252 211.9)">300</text>
<text x="112.5" y="243.1">2000</text>
<text x="151.2" y="243.1">1250</text>
<text x="184.1" y="243.1">1500</text>
<text x="107.8" y="247.2">1250 (900)</text>
<text x="179.3" y="247.2">1250 (900)</text>
</g>
<g font-size="2.9">
<text x="258.9" y="242">VYUČUJÍCÍ</text>
<text x="258.9" y="253">PŘEDMĚT</text>
<text x="363.3" y="262.7">FORMÁT</text>
<text x="388.4" y="262.7">A3</text>
<text x="363.3" y="267.7">MĚŘÍTKO</text>
<text x="388.4" y="267.7">1:50</text>
<text x="363.3" y="272.7">DATUM</text>
<text x="388.4" y="272.7">1.12. 2024</text>
<text x="258.9" y="278">OBSAH :</text>
<text x="363.3" y="277.7">Č. VÝKR.</text>
</g>
<g font-size="2.5">
<text x="316" y="78">POROTHERM 30 PROFI</text>
<text x="316" y="97.1">POROTHERM RM30 AKU Z</text>
<text x="316" y="116.1">POROTHERM 11,5 AKU</text>
</g>
</svg>
